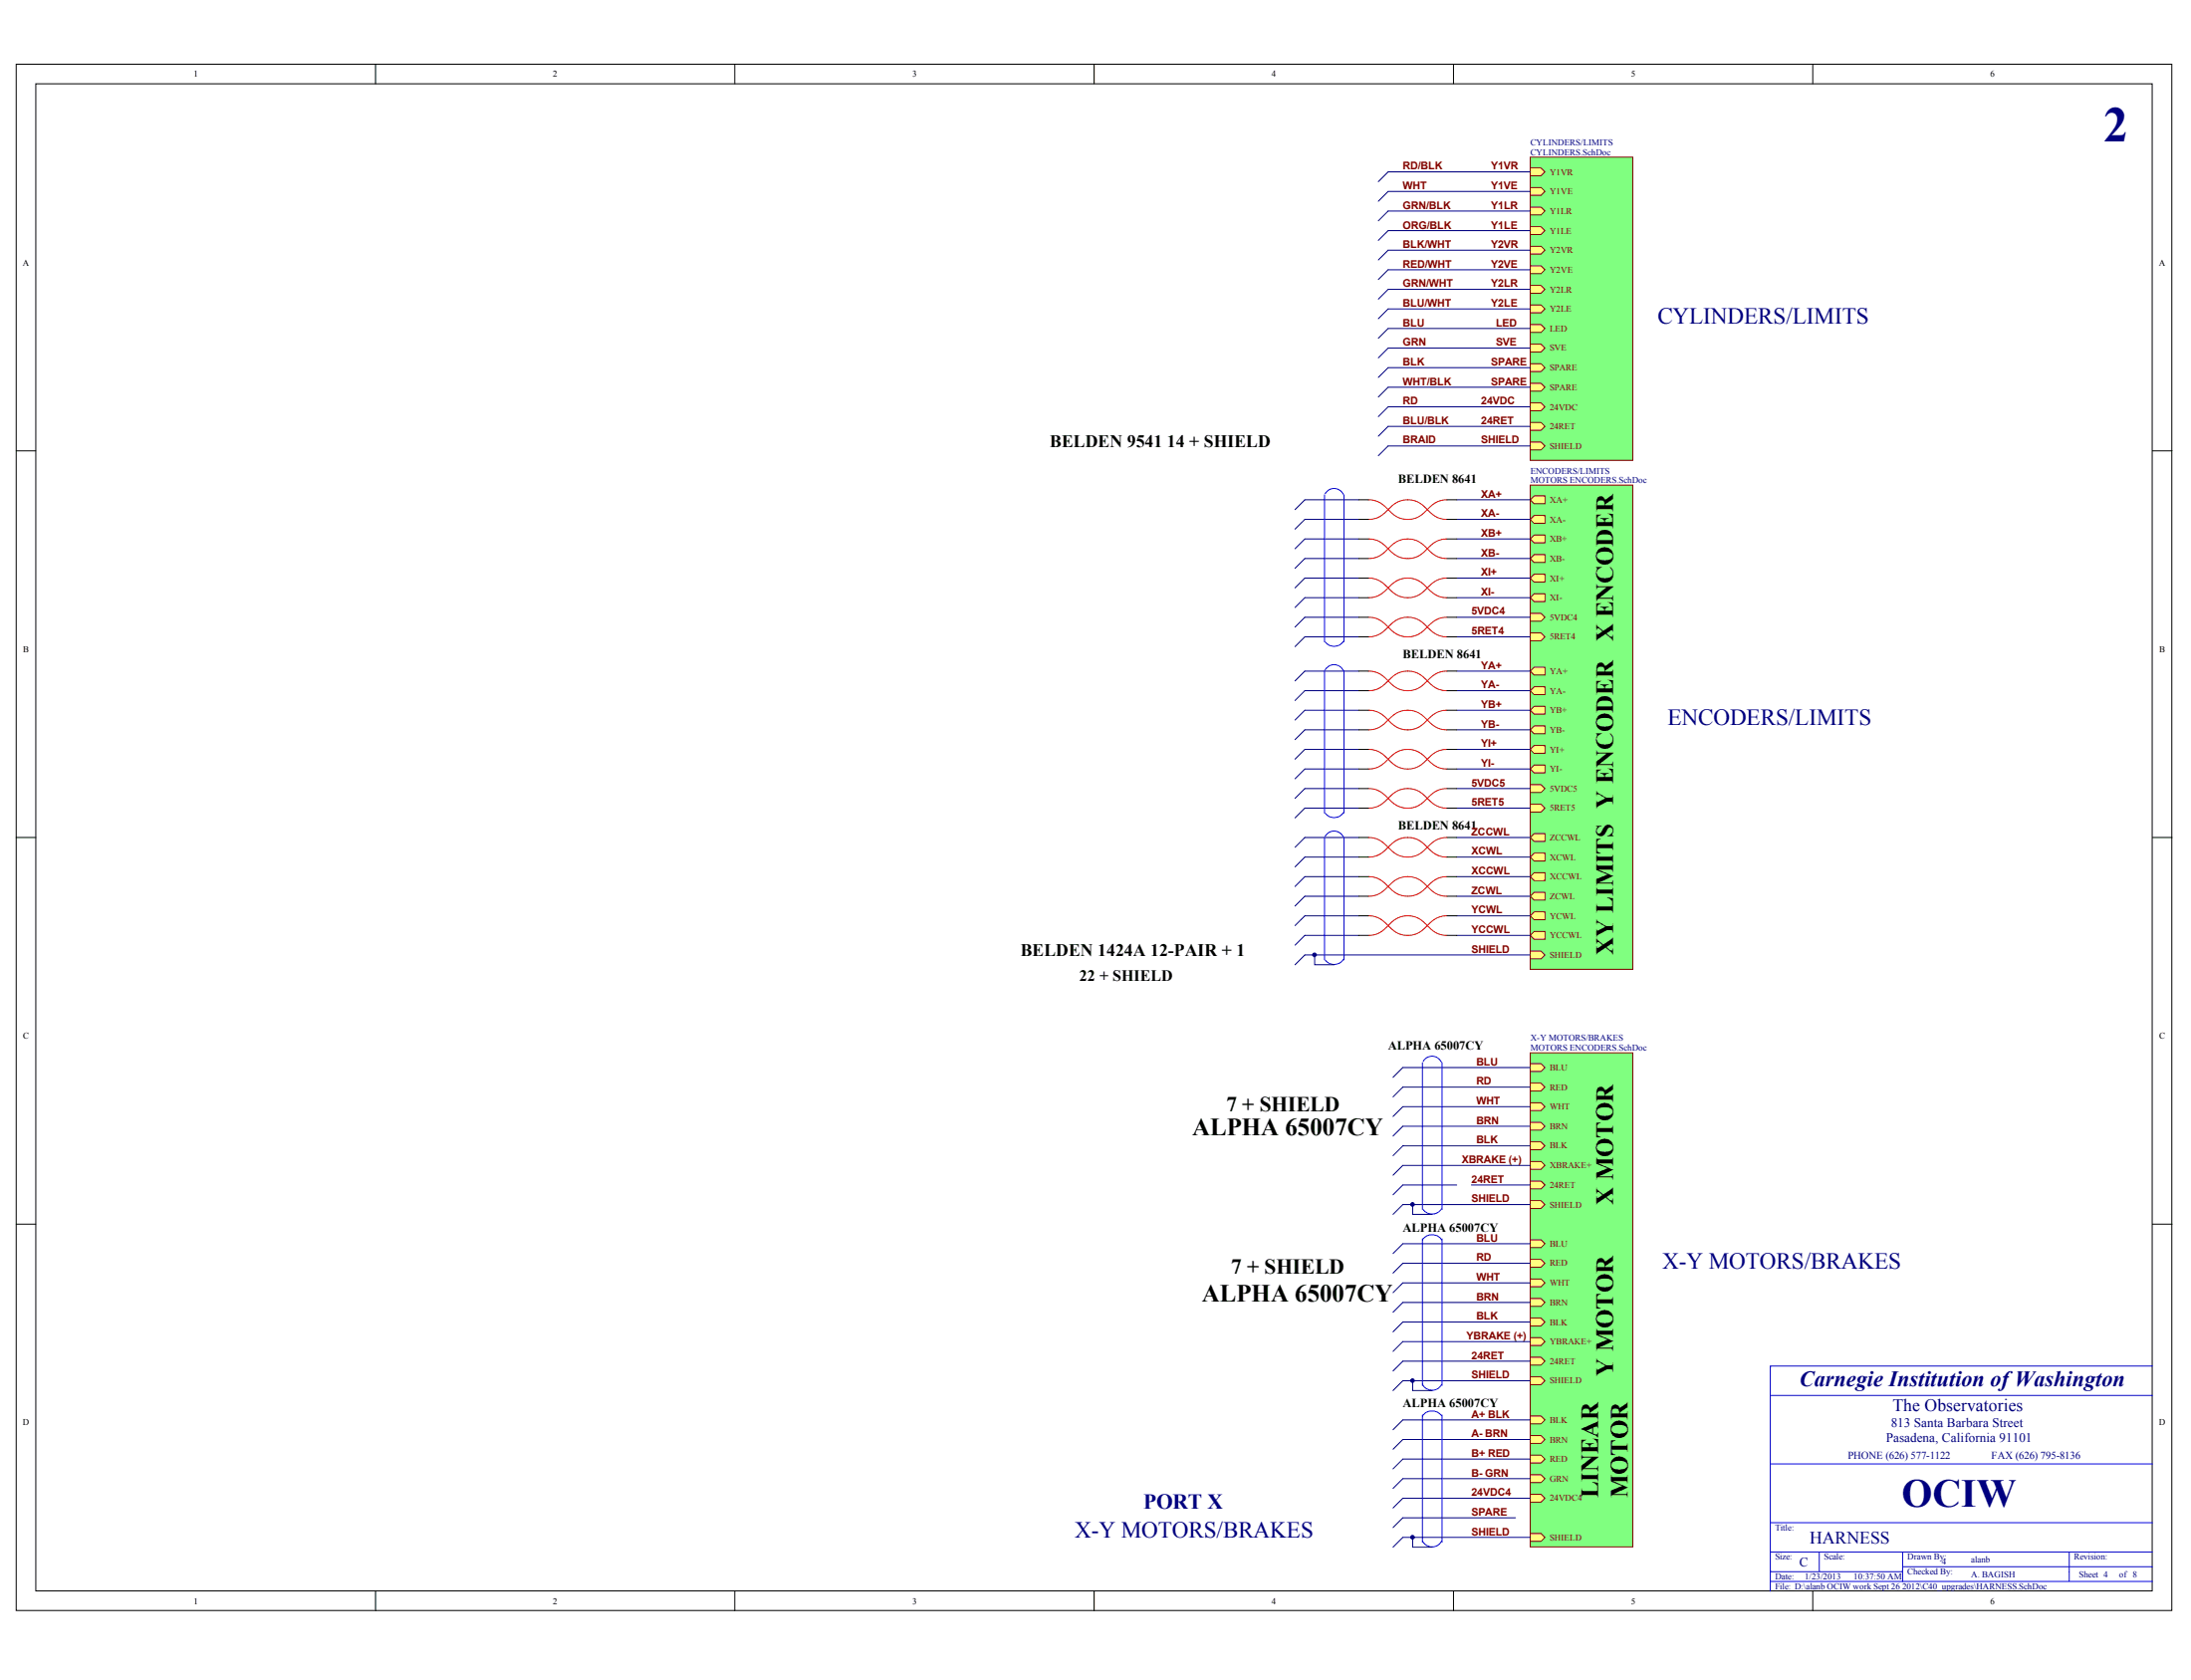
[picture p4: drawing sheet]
<svg xmlns="http://www.w3.org/2000/svg" width="269mm" height="206mm" viewBox="0 0 269 206" stroke-linecap="round" stroke-linejoin="round" font-family="sans-serif">
<g fill="#fff" stroke="#000" stroke-width=".12">
<path d="M2 7.9h264.5v189.6h-264.5z"/>
<path d="M4.4 10.3h259.7v184.8h-259.7z"/>
</g>
<g fill="none" stroke="#000" stroke-width=".12">
<path d="M46.1 7.9v2.4M90.2 7.9v2.4M134.2 7.9v2.4M178.3 7.9v2.4M222.4 7.9v2.4M2 55.3h2.4M264.1 55.3h2.4M2 102.7h2.4M264.1 102.7h2.4M2 150.1h2.4M264.1 150.1h2.4M46.1 195.1v2.4"/>
<path d="M90.2 195.1v2.4M134.2 195.1v2.4M178.3 195.1v2.4M222.4 195.1v2.4"/>
</g>
<path d="M217.2 179.5h46.9M264.1 171.1h-46.9v24M264.1 167.5h-46.9v3.6M217.2 186.7h46.9M217.2 190.3h46.9M217.2 192.7h16.2M217.2 193.9h46.9M223.2 190.3v2.4M233.4 190.3v3.6M233.4 192.1h30.7M253.9 190.3v3.6" fill="none" stroke="#00f" stroke-width=".12"/>
<path d="M187.7 19.3h12.6v37.2h-12.6z" fill="#80ff80" stroke="#800000" stroke-width=".12"/>
<g fill="#ffff80" stroke="#800000" stroke-width=".12">
<path d="M187.7 20.6h1.4l.4 .5-.4 .5h-1.4z" fill-rule="evenodd"/>
<path d="M187.7 23h1.4l.4 .5-.4 .5h-1.4z" fill-rule="evenodd"/>
<path d="M187.7 25.4h1.4l.4 .5-.4 .5h-1.4z" fill-rule="evenodd"/>
<path d="M187.7 27.8h1.4l.4 .5-.4 .5h-1.4z" fill-rule="evenodd"/>
<path d="M187.7 30.2h1.4l.4 .5-.4 .5h-1.4z" fill-rule="evenodd"/>
<path d="M187.7 32.6h1.4l.4 .5-.4 .5h-1.4z" fill-rule="evenodd"/>
<path d="M187.7 35h1.4l.4 .5-.4 .5h-1.4z" fill-rule="evenodd"/>
<path d="M187.7 37.4h1.4l.4 .5-.4 .5h-1.4z" fill-rule="evenodd"/>
<path d="M187.7 39.8h1.4l.4 .5-.4 .5h-1.4z" fill-rule="evenodd"/>
<path d="M187.7 42.2h1.4l.4 .5-.4 .5h-1.4z" fill-rule="evenodd"/>
<path d="M187.7 44.6h1.4l.4 .5-.4 .5h-1.4z" fill-rule="evenodd"/>
<path d="M187.7 47h1.4l.4 .5-.4 .5h-1.4z" fill-rule="evenodd"/>
<path d="M187.7 49.4h1.4l.4 .5-.4 .5h-1.4z" fill-rule="evenodd"/>
<path d="M187.7 51.8h1.4l.4 .5-.4 .5h-1.4z" fill-rule="evenodd"/>
<path d="M187.7 54.2h1.4l.4 .5-.4 .5h-1.4z" fill-rule="evenodd"/>
</g>
<path d="M187.7 59.5h12.6v59.4h-12.6z" fill="#80ff80" stroke="#800000" stroke-width=".12"/>
<g fill="#ffff80" stroke="#800000" stroke-width=".12">
<path d="M187.7 61.3l.5-.5h1.3v1h-1.3z" fill-rule="evenodd"/>
<path d="M187.7 63.7l.5-.5h1.3v1h-1.3z" fill-rule="evenodd"/>
<path d="M187.7 66.1l.5-.5h1.3v1h-1.3z" fill-rule="evenodd"/>
<path d="M187.7 68.5l.5-.5h1.3v1h-1.3z" fill-rule="evenodd"/>
<path d="M187.7 70.9l.5-.5h1.3v1h-1.3z" fill-rule="evenodd"/>
<path d="M187.7 73.3l.5-.5h1.3v1h-1.3z" fill-rule="evenodd"/>
<path d="M187.7 82.3l.5-.5h1.3v1h-1.3z" fill-rule="evenodd"/>
<path d="M187.7 84.7l.5-.5h1.3v1h-1.3z" fill-rule="evenodd"/>
<path d="M187.7 87.1l.5-.5h1.3v1h-1.3z" fill-rule="evenodd"/>
<path d="M187.7 89.5l.5-.5h1.3v1h-1.3z" fill-rule="evenodd"/>
<path d="M187.7 91.9l.5-.5h1.3v1h-1.3z" fill-rule="evenodd"/>
<path d="M187.7 94.3l.5-.5h1.3v1h-1.3z" fill-rule="evenodd"/>
<path d="M187.7 102.7l.5-.5h1.3v1h-1.3z" fill-rule="evenodd"/>
<path d="M187.7 105.1l.5-.5h1.3v1h-1.3z" fill-rule="evenodd"/>
<path d="M187.7 107.5l.5-.5h1.3v1h-1.3z" fill-rule="evenodd"/>
<path d="M187.7 109.9l.5-.5h1.3v1h-1.3z" fill-rule="evenodd"/>
<path d="M187.7 112.3l.5-.5h1.3v1h-1.3z" fill-rule="evenodd"/>
<path d="M187.7 114.7l.5-.5h1.3v1h-1.3z" fill-rule="evenodd"/>
<path d="M187.7 75.2h1.4l.4 .5-.4 .5h-1.4z" fill-rule="evenodd"/>
<path d="M187.7 77.6h1.4l.4 .5-.4 .5h-1.4z" fill-rule="evenodd"/>
<path d="M187.7 96.2h1.4l.4 .5-.4 .5h-1.4z" fill-rule="evenodd"/>
<path d="M187.7 98.6h1.4l.4 .5-.4 .5h-1.4z" fill-rule="evenodd"/>
<path d="M187.7 116.6h1.4l.4 .5-.4 .5h-1.4z" fill-rule="evenodd"/>
</g>
<path d="M187.7 129.1h12.6v60.6h-12.6z" fill="#80ff80" stroke="#800000" stroke-width=".12"/>
<g fill="#ffff80" stroke="#800000" stroke-width=".12">
<path d="M187.7 130.4h1.4l.4 .5-.4 .5h-1.4z" fill-rule="evenodd"/>
<path d="M187.7 132.8h1.4l.4 .5-.4 .5h-1.4z" fill-rule="evenodd"/>
<path d="M187.7 135.2h1.4l.4 .5-.4 .5h-1.4z" fill-rule="evenodd"/>
<path d="M187.7 137.6h1.4l.4 .5-.4 .5h-1.4z" fill-rule="evenodd"/>
<path d="M187.7 140h1.4l.4 .5-.4 .5h-1.4z" fill-rule="evenodd"/>
<path d="M187.7 142.4h1.4l.4 .5-.4 .5h-1.4z" fill-rule="evenodd"/>
<path d="M187.7 144.8h1.4l.4 .5-.4 .5h-1.4z" fill-rule="evenodd"/>
<path d="M187.7 147.2h1.4l.4 .5-.4 .5h-1.4z" fill-rule="evenodd"/>
<path d="M187.7 173.6h1.4l.4 .5-.4 .5h-1.4z" fill-rule="evenodd"/>
<path d="M187.7 176h1.4l.4 .5-.4 .5h-1.4z" fill-rule="evenodd"/>
<path d="M187.7 178.5h1.4l.4 .4-.4 .5h-1.4z" fill-rule="evenodd"/>
<path d="M187.7 180.9h1.4l.4 .4-.4 .5h-1.4z" fill-rule="evenodd"/>
<path d="M187.7 188.1h1.4l.4 .4-.4 .5h-1.4z" fill-rule="evenodd"/>
<path d="M187.7 152h1.4l.4 .5-.4 .5h-1.4z" fill-rule="evenodd"/>
<path d="M187.7 154.4h1.4l.4 .5-.4 .5h-1.4z" fill-rule="evenodd"/>
<path d="M187.7 156.8h1.4l.4 .5-.4 .5h-1.4z" fill-rule="evenodd"/>
<path d="M187.7 159.2h1.4l.4 .5-.4 .5h-1.4z" fill-rule="evenodd"/>
<path d="M187.7 161.6h1.4l.4 .5-.4 .5h-1.4z" fill-rule="evenodd"/>
<path d="M187.7 164h1.4l.4 .5-.4 .5h-1.4z" fill-rule="evenodd"/>
<path d="M187.7 166.4h1.4l.4 .5-.4 .5h-1.4z" fill-rule="evenodd"/>
<path d="M187.7 168.8h1.4l.4 .5-.4 .5h-1.4z" fill-rule="evenodd"/>
<path d="M187.7 183.3h1.4l.4 .4-.4 .5h-1.4z" fill-rule="evenodd"/>
</g>
<g fill="none" stroke="#000080" stroke-width=".12">
<path d="M187.7 37.9h-17.4l-1.2 1.2M187.7 35.5h-17.4l-1.2 1.2M187.7 33.1h-17.4l-1.2 1.2M187.7 30.7h-17.4l-1.2 1.2M187.7 28.3h-17.4l-1.2 1.2M187.7 25.9h-17.4l-1.2 1.2M187.7 23.5h-17.4l-1.2 1.2M187.7 21.1h-17.4l-1.2 1.2M187.7 40.3h-17.4l-1.2 1.2M187.7 42.7h-17.4l-1.2 1.2M187.7 45.1h-17.4l-1.2 1.2M187.7 47.5h-17.4l-1.2 1.2"/>
<path d="M187.7 49.9h-17.4l-1.2 1.2M187.7 52.3h-17.4l-1.2 1.2M187.7 54.7h-17.4l-1.2 1.2M166.7 61.3h-6.6l-1.2 1.2M166.7 63.7h-6.6l-1.2 1.2M166.7 66.1h-6.6l-1.2 1.2M166.7 68.5h-6.6l-1.2 1.2M166.7 70.9h-6.6l-1.2 1.2M166.7 73.3h-6.6l-1.2 1.2M166.7 75.7h-6.6l-1.2 1.2M166.7 78.1h-6.6l-1.2 1.2M178.7 61.3h9"/>
<path d="M178.7 63.7h9M178.7 66.1h9M178.7 68.5h9M178.7 70.9h9M178.7 73.3h9M178.7 75.7h9M178.7 78.1h9M166.7 82.3h-6.6l-1.2 1.2M166.7 84.7h-6.6l-1.2 1.2M166.7 87.1h-6.6l-1.2 1.2M166.7 89.5h-6.6l-1.2 1.2M166.7 91.9h-6.6l-1.2 1.2"/>
<path d="M166.7 94.3h-6.6l-1.2 1.2M166.7 96.7h-6.6l-1.2 1.2M166.7 99.1h-6.6l-1.2 1.2M178.7 82.3h9M178.7 84.7h9M178.7 87.1h9M178.7 89.5h9M178.7 91.9h9M178.7 94.3h9M178.7 96.7h9M178.7 99.1h9M161.3 117.1v1.2h2.4"/>
<path d="M166.7 102.7h-6.6l-1.2 1.2M166.7 105.1h-6.6l-1.2 1.2M166.7 107.5h-6.6l-1.2 1.2M166.7 109.9h-6.6l-1.2 1.2M166.7 112.3h-6.6l-1.2 1.2M166.7 114.7h-6.6l-1.2 1.2M178.7 102.7h9M178.7 105.1h9M178.7 107.5h9M178.7 109.9h9M178.7 112.3h9M178.7 114.7h9"/>
<path d="M187.7 117.1h-27.6l-1.2 1.2M187.7 130.9h-15.6l-1.2 1.2M187.7 133.3h-15.6l-1.2 1.2M187.7 135.7h-15.6l-1.2 1.2M187.7 138.1h-15.6l-1.2 1.2M173.3 147.7v1.2h2.4M178.7 145.3h-6.6l-1.2 1.2M180.5 145.3h7.2M187.7 140.5h-15.6l-1.2 1.2M187.7 142.9h-15.6l-1.2 1.2M187.7 147.7h-15.6l-1.2 1.2M187.7 152.5h-15.6l-1.2 1.2"/>
<path d="M187.7 154.9h-15.6l-1.2 1.2M187.7 157.3h-15.6l-1.2 1.2M187.7 159.7h-15.6l-1.2 1.2M173.3 169.3v1.2h2.4M187.7 162.1h-15.6l-1.2 1.2M187.7 164.5h-15.6l-1.2 1.2M187.7 166.9h-15.6l-1.2 1.2M187.7 169.3h-15.6l-1.2 1.2M187.7 174.1h-15.6l-1.2 1.2M187.7 176.5h-15.6l-1.2 1.2M187.7 178.9h-15.6l-1.2 1.2M173.3 188.5v1.2h2.4"/>
<path d="M185.9 186.1h-13.8l-1.2 1.2M187.7 181.3h-15.6l-1.2 1.2M187.7 183.7h-15.6l-1.2 1.2M187.7 188.5h-15.6l-1.2 1.2"/>
</g>
<g fill="none" stroke="#00f" stroke-width=".12">
<path d="M162.5 60.7v18M162.6 60.6a1.26 1.26 0 0 1 1.1-.7 1.26 1.26 0 0 1 1.1 .8M164.8 78.6a1.35 1.35 0 0 1-2.2 .1M164.9 60.7v18M162.5 82.3v17.4M162.6 82.2a1.26 1.26 0 0 1 1.1-.7 1.26 1.26 0 0 1 1.1 .8M164.8 99.6a1.35 1.35 0 0 1-2.2 .1M164.9 82.3v17.4M162.5 102.7v15M162.6 102.6a1.26 1.26 0 0 1 1.1-.7 1.26 1.26 0 0 1 1.1 .8M164.8 117.6a1.35 1.35 0 0 1-2.2 .1M164.9 102.7v15"/>
<path d="M174.5 130.3v18M174.6 130.2a1.26 1.26 0 0 1 1.2-.7 1.26 1.26 0 0 1 1.1 .8M176.9 130.3v18M174.5 151.9v18M176.8 148.3a1.35 1.35 0 0 1-2.2 0M176.9 152a1.4 1.4 0 0 0-2.4 .1M176.9 151.9v18M174.5 169.7a1.3 1.3 0 0 0 1.2 .8 1.3 1.3 0 0 0 1.2-.7M174.5 173.5v15.6M176.9 173.6a1.4 1.4 0 0 0-2.4 .1M176.9 173.5v15.6M174.5 188.9a1.3 1.3 0 0 0 1.2 .8 1.3 1.3 0 0 0 1.2-.7"/>
</g>
<g fill="#000080" stroke="#000080" stroke-width=".12">
<circle cx="173.3" cy="147.7" r=".22"/>
<circle cx="173.3" cy="169.3" r=".22"/>
<circle cx="173.3" cy="188.5" r=".22"/>
<circle cx="161.3" cy="117.1" r=".22"/>
</g>
<g fill="none" stroke="#f00" stroke-width=".12">
<path d="M167.9 61.3a3.1 3.1 0 0 1 2.4 1.2M167.9 66.1a3.1 3.1 0 0 1 2.4 1.2M167.9 70.9a3.1 3.1 0 0 1 2.4 1.2M167.9 75.7a3.1 3.1 0 0 1 2.4 1.2M170.3 62.5l-.7 .6a2.65 2.65 0 0 1-1.7 .6M170.3 62.5l.7-.7a2.96 2.96 0 0 1 4.1 .7M170.3 62.5l.7 .6a2.96 2.96 0 0 0 4.1-.6M170.3 67.3l-.7 .6a2.65 2.65 0 0 1-1.7 .6M170.3 67.3l.7-.7a2.96 2.96 0 0 1 4.1 .7M170.3 67.3l.7 .6a2.96 2.96 0 0 0 4.1-.6M170.3 72.1l-.7 .6a2.65 2.65 0 0 1-1.7 .6M170.3 72.1l.7-.7a2.96 2.96 0 0 1 4.1 .7"/>
<path d="M170.3 72.1l.7 .6a2.96 2.96 0 0 0 4.1-.6M170.3 76.9l-.7 .6a2.65 2.65 0 0 1-1.7 .6M170.3 76.9l.7-.7a2.96 2.96 0 0 1 4.1 .7M170.3 76.9l.7 .6a2.96 2.96 0 0 0 4.1-.6M175.1 62.5l.7 .6a2.65 2.65 0 0 0 1.7 .6M175.1 67.3l.7 .6a2.65 2.65 0 0 0 1.7 .6M175.1 72.1l.7 .6a2.65 2.65 0 0 0 1.7 .6M175.1 76.9l.7 .6a2.65 2.65 0 0 0 1.7 .6M177.5 61.3a3.1 3.1 0 0 0-2.4 1.2M177.5 66.1a3.1 3.1 0 0 0-2.4 1.2M177.5 70.9a3.1 3.1 0 0 0-2.4 1.2M177.5 75.7a3.1 3.1 0 0 0-2.4 1.2"/>
<path d="M167.9 82.3a3.1 3.1 0 0 1 2.4 1.2M167.9 87.1a3.1 3.1 0 0 1 2.4 1.2M167.9 91.9a3.1 3.1 0 0 1 2.4 1.2M167.9 96.7a3.1 3.1 0 0 1 2.4 1.2M170.3 83.5l-.7 .6a2.65 2.65 0 0 1-1.7 .6M170.3 83.5l.7-.6a2.96 2.96 0 0 1 4.1 .6M170.3 83.5l.7 .6a2.96 2.96 0 0 0 4.1-.6M170.3 88.3l-.7 .6a2.65 2.65 0 0 1-1.7 .6M170.3 88.3l.7-.6a2.96 2.96 0 0 1 4.1 .6M170.3 88.3l.7 .6a2.96 2.96 0 0 0 4.1-.6M170.3 93.1l-.7 .7a2.65 2.65 0 0 1-1.7 .5M170.3 93.1l.7-.6a2.96 2.96 0 0 1 4.1 .6"/>
<path d="M170.3 93.1l.7 .7a2.96 2.96 0 0 0 4.1-.7M170.3 97.9l-.7 .7a2.65 2.65 0 0 1-1.7 .5M170.3 97.9l.7-.6a2.96 2.96 0 0 1 4.1 .6M170.3 97.9l.7 .7a2.96 2.96 0 0 0 4.1-.7M175.1 83.5l.7 .6a2.65 2.65 0 0 0 1.7 .6M175.1 88.3l.7 .6a2.65 2.65 0 0 0 1.7 .6M175.1 93.1l.7 .7a2.65 2.65 0 0 0 1.7 .5M175.1 97.9l.7 .7a2.65 2.65 0 0 0 1.7 .5M177.5 82.3a3.1 3.1 0 0 0-2.4 1.2M177.5 87.1a3.1 3.1 0 0 0-2.4 1.2M177.5 91.9a3.1 3.1 0 0 0-2.4 1.2M177.5 96.7a3.1 3.1 0 0 0-2.4 1.2"/>
<path d="M167.9 102.7a3.1 3.1 0 0 1 2.4 1.2M167.9 107.5a3.1 3.1 0 0 1 2.4 1.2M167.9 112.3a3.1 3.1 0 0 1 2.4 1.2M170.3 103.9l-.7 .7a2.65 2.65 0 0 1-1.7 .5M170.3 103.9l.7-.6a2.96 2.96 0 0 1 4.1 .6M170.3 103.9l.7 .7a2.96 2.96 0 0 0 4.1-.7M170.3 108.7l-.7 .7a2.65 2.65 0 0 1-1.7 .5M170.3 108.7l.7-.6a2.96 2.96 0 0 1 4.1 .6M170.3 108.7l.7 .7a2.96 2.96 0 0 0 4.1-.7M170.3 113.5l-.7 .7a2.65 2.65 0 0 1-1.7 .5M170.3 113.5l.7-.6a2.96 2.96 0 0 1 4.1 .6M170.3 113.5l.7 .7a2.96 2.96 0 0 0 4.1-.7"/>
<path d="M175.1 103.9l.7 .7a2.65 2.65 0 0 0 1.7 .5M175.1 108.7l.7 .7a2.65 2.65 0 0 0 1.7 .5M175.1 113.5l.7 .7a2.65 2.65 0 0 0 1.7 .5M177.5 102.7a3.1 3.1 0 0 0-2.4 1.2M177.5 107.5a3.1 3.1 0 0 0-2.4 1.2M177.5 112.3a3.1 3.1 0 0 0-2.4 1.2"/>
</g>
<g fill="none" stroke="#000" stroke-width=".12">
<path d="M166.7 61.3h1.2M166.7 63.7h1.2M166.7 66.1h1.2M166.7 68.5h1.2M166.7 70.9h1.2M166.7 73.3h1.2M166.7 75.7h1.2M166.7 78.1h1.2M177.5 61.3h1.2M177.5 63.7h1.2M177.5 66.1h1.2M177.5 68.5h1.2"/>
<path d="M177.5 70.9h1.2M177.5 73.3h1.2M177.5 75.7h1.2M177.5 78.1h1.2M166.7 82.3h1.2M166.7 84.7h1.2M166.7 87.1h1.2M166.7 89.5h1.2M166.7 91.9h1.2M166.7 94.3h1.2M166.7 96.7h1.2M166.7 99.1h1.2"/>
<path d="M177.5 82.3h1.2M177.5 84.7h1.2M177.5 87.1h1.2M177.5 89.5h1.2M177.5 91.9h1.2M177.5 94.3h1.2M177.5 96.7h1.2M177.5 99.1h1.2M166.7 102.7h1.2M166.7 105.1h1.2M166.7 107.5h1.2M166.7 109.9h1.2"/>
<path d="M166.7 112.3h1.2M166.7 114.7h1.2M177.5 102.7h1.2M177.5 105.1h1.2M177.5 107.5h1.2M177.5 109.9h1.2M177.5 112.3h1.2M177.5 114.7h1.2"/>
</g>
<text font-size="6.1" fill="#000080" x="258.1" y="17.4">2</text>
<text font-size="4.9" fill="#000080" x="233.3" y="184.7">OCIW</text>
<g font-size="3">
<text x="197.9" y="78.7" transform="rotate(-90 197.9 78.7)">X ENCODER</text>
<text x="197.9" y="117.1" transform="rotate(-90 197.9 117.1)">XY LIMITS Y ENCODER</text>
<text x="146.3" y="139.3">ALPHA 65007CY</text>
<text x="197.9" y="147.7" transform="rotate(-90 197.9 147.7)">X MOTOR</text>
<text x="147.5" y="159.7">ALPHA 65007CY</text>
<text x="197.9" y="168.7" transform="rotate(-90 197.9 168.7)">Y MOTOR</text>
<text x="196.1" y="183.7" transform="rotate(-90 196.1 183.7)">LINEAR</text>
<text x="199.7" y="183.7" transform="rotate(-90 199.7 183.7)">MOTOR</text>
</g>
<g font-size="2.8" fill="#000080">
<text x="203.4" y="39.7">CYLINDERS/LIMITS</text>
<text x="204.6" y="88.9">ENCODERS/LIMITS</text>
<text x="204" y="155.5">X-Y MOTORS/BRAKES</text>
<text x="131.9" y="188.5">X-Y MOTORS/BRAKES</text>
</g>
<text font-size="2.7" fill="#000080" x="220.8" y="169.9">Carnegie Institution of Washington</text>
<g font-size="2.6">
<text x="150.5" y="136.3">7 + SHIELD</text>
<text x="151.1" y="156.2">7 + SHIELD</text>
</g>
<text font-size="2.6" fill="#000080" x="140.3" y="185">PORT X</text>
<g font-size="2.2">
<text x="128.8" y="54.8">BELDEN 9541 14 + SHIELD</text>
<text x="125.2" y="117.2">BELDEN 1424A 12-PAIR + 1</text>
</g>
<g font-size="2.2" fill="#000080">
<text x="232.2" y="173.1">The Observatories</text>
<text x="222" y="189.3">HARNESS</text>
</g>
<text font-size="1.9" x="132.5" y="120.3">22 + SHIELD</text>
<g font-size="1.6" fill="#000080">
<text x="231.4" y="176.8">Pasadena, California 91101</text>
<text x="232" y="175">813 Santa Barbara Street</text>
<text x="220.8" y="192.1">C</text>
</g>
<g font-size="1.5">
<text x="171.5" y="59.2">BELDEN 8641</text>
<text x="172.1" y="80.8">BELDEN 8641</text>
<text x="171.5" y="101.8">BELDEN 8641</text>
<text x="170.3" y="128.8">ALPHA 65007CY</text>
<text x="172.1" y="151">ALPHA 65007CY</text>
<text x="172.1" y="172.6">ALPHA 65007CY</text>
</g>
<g font-size="1.3" fill="#800000">
<text x="172.1" y="20.8">RD/BLK</text>
<text x="172.1" y="23.2">WHT</text>
<text x="182.9" y="20.8">Y1VR</text>
<text x="182.9" y="23.2">Y1VE</text>
<text x="172.1" y="25.6">GRN/BLK</text>
<text x="172.1" y="28">ORG/BLK</text>
<text x="182.9" y="25.6">Y1LR</text>
<text x="182.9" y="28">Y1LE</text>
<text x="172.1" y="30.4">BLK/WHT</text>
<text x="172.1" y="32.8">RED/WHT</text>
<text x="172.1" y="35.2">GRN/WHT</text>
<text x="182.9" y="30.4">Y2VR</text>
<text x="182.9" y="32.8">Y2VE</text>
<text x="182.9" y="35.2">Y2LR</text>
<text x="172.1" y="40">BLU</text>
<text x="172.1" y="37.6">BLU/WHT</text>
<text x="182.9" y="37.6">Y2LE</text>
<text x="183.5" y="40">LED</text>
<text x="172.1" y="47.2">WHT/BLK</text>
<text x="172.1" y="44.8">BLK</text>
<text x="172.1" y="42.4">GRN</text>
<text x="182.9" y="47.2">SPARE</text>
<text x="182.9" y="44.8">SPARE</text>
<text x="183.5" y="42.4">SVE</text>
<text x="172.1" y="49.6">RD</text>
<text x="172.1" y="52">BLU/BLK</text>
<text x="181.7" y="49.6">24VDC</text>
<text x="181.7" y="52">24RET</text>
<text x="172.1" y="54.4">BRAID</text>
<text x="181.7" y="54.4">SHIELD</text>
<text x="181.7" y="63.4">XA-</text>
<text x="181.7" y="65.8">XB+</text>
<text x="181.7" y="61">XA+</text>
<text x="181.7" y="68.2">XB-</text>
<text x="181.7" y="70.6">XI+</text>
<text x="180.5" y="75.4">5VDC4</text>
<text x="180.5" y="77.8">5RET4</text>
<text x="181.7" y="73">XI-</text>
<text x="181.7" y="82">YA+</text>
<text x="181.7" y="84.4">YA-</text>
<text x="181.7" y="86.8">YB+</text>
<text x="181.7" y="89.2">YB-</text>
<text x="181.7" y="91.6">YI+</text>
<text x="181.7" y="94">YI-</text>
<text x="180.5" y="96.4">5VDC5</text>
<text x="180.5" y="98.8">5RET5</text>
<text x="180.5" y="104.8">XCWL</text>
<text x="180.5" y="107.2">XCCWL</text>
<text x="180.5" y="102.4">ZCCWL</text>
<text x="180.5" y="112">YCWL</text>
<text x="180.5" y="109.6">ZCWL</text>
<text x="180.5" y="114.5">YCCWL</text>
<text x="180.5" y="116.8">SHIELD</text>
<text x="181.1" y="130.6">BLU</text>
<text x="181.1" y="133">RD</text>
<text x="181.1" y="135.5">WHT</text>
<text x="181.1" y="137.9">BRN</text>
<text x="179.3" y="142.6">XBRAKE (+)</text>
<text x="181.1" y="140.2">BLK</text>
<text x="180.5" y="145">24RET</text>
<text x="180.5" y="147.5">SHIELD</text>
<text x="181.1" y="152.2">BLU</text>
<text x="181.1" y="154.6">RD</text>
<text x="181.1" y="157.1">WHT</text>
<text x="181.1" y="159.5">BRN</text>
<text x="181.1" y="161.9">BLK</text>
<text x="179.9" y="164.2">YBRAKE (+)</text>
<text x="180.5" y="166.6">24RET</text>
<text x="180.5" y="169.1">SHIELD</text>
<text x="180.5" y="173.9">A+ BLK</text>
<text x="180.5" y="178.6">B+ RED</text>
<text x="180.5" y="176.2">A- BRN</text>
<text x="180.5" y="181.1">B- GRN</text>
<text x="180.5" y="183.5">24VDC4</text>
<text x="180.5" y="185.9">SPARE</text>
<text x="180.5" y="188.3">SHIELD</text>
</g>
<g font-size="1.3" fill="#000080">
<text x="226.7" y="178.9">PHONE (626) 577-1122</text>
<text x="244.3" y="178.9">FAX (626) 795-8136</text>
</g>
<g font-size="1.1">
<text x="23.8" y="9.4">1</text>
<text x="67.8" y="9.4">2</text>
<text x="111.9" y="9.4">3</text>
<text x="156" y="9.4">4</text>
<text x="200.1" y="9.4">5</text>
<text x="244.2" y="9.4">6</text>
<text x="2.8" y="32.6">A</text>
<text x="264.9" y="32.6">A</text>
<text x="2.8" y="80">B</text>
<text x="264.9" y="80">B</text>
<text x="2.8" y="127.4">C</text>
<text x="264.9" y="127.4">C</text>
<text x="2.8" y="174.8">D</text>
<text x="264.9" y="174.8">D</text>
<text x="23.8" y="196.7">1</text>
<text x="67.8" y="196.7">2</text>
<text x="111.9" y="196.7">3</text>
<text x="156" y="196.7">4</text>
<text x="200.1" y="196.7">5</text>
<text x="244.2" y="196.7">6</text>
</g>
<g font-size="1.1" fill="#000080">
<text x="187.8" y="17.8">CYLINDERS/LIMITS</text>
<text x="187.8" y="19">CYLINDERS.SchDoc</text>
<text x="187.8" y="58.1">ENCODERS/LIMITS</text>
<text x="187.8" y="59.3">MOTORS ENCODERS.SchDoc</text>
<text x="187.8" y="127.7">X-Y MOTORS/BRAKES</text>
<text x="187.8" y="128.9">MOTORS ENCODERS.SchDoc</text>
<text x="217.8" y="187.7">Title:</text>
<text x="217.8" y="191.3">Size:</text>
<text x="223.8" y="191.3">Scale:</text>
<text x="234" y="191.3">Drawn By:</text>
<text x="238.3" y="191.9">4</text>
<text x="241.9" y="191.7">alanb</text>
<text x="254.5" y="191.3">Revision:</text>
<text x="217.8" y="193.7">Date:</text>
<text x="217.8" y="194.9">File: D:\alanb OCIW work Sept 26 2012\C40_upgrades\HARNESS.SchDoc</text>
<text x="221.4" y="193.7">1/23/2013</text>
<text x="227.4" y="193.7">10:37:50 AM</text>
<text x="234" y="193.1">Checked By:</text>
<text x="241.9" y="193.5">A. BAGISH</text>
<text x="255.1" y="193.5">Sheet 4</text>
<text x="260" y="193.5">of 8</text>
</g>
<g font-size="1.1" fill="#800000">
<text x="190.1" y="21.4">Y1VR</text>
<text x="190.1" y="23.8">Y1VE</text>
<text x="190.1" y="26.3">Y1LR</text>
<text x="190.1" y="28.7">Y1LE</text>
<text x="190.1" y="31">Y2VR</text>
<text x="190.1" y="33.4">Y2VE</text>
<text x="190.1" y="35.8">Y2LR</text>
<text x="190.1" y="38.3">Y2LE</text>
<text x="190.1" y="40.7">LED</text>
<text x="190.1" y="43">SVE</text>
<text x="190.1" y="45.4">SPARE</text>
<text x="190.1" y="47.8">SPARE</text>
<text x="190.1" y="50.3">24VDC</text>
<text x="190.1" y="52.7">24RET</text>
<text x="190.1" y="55.1">SHIELD</text>
<text x="190.1" y="61.7">XA+</text>
<text x="190.1" y="64.1">XA-</text>
<text x="190.1" y="66.4">XB+</text>
<text x="190.1" y="68.9">XB-</text>
<text x="190.1" y="71.3">XI+</text>
<text x="190.1" y="73.7">XI-</text>
<text x="190.1" y="76.1">5VDC4</text>
<text x="190.1" y="82.7">YA+</text>
<text x="190.1" y="78.4">5RET4</text>
<text x="190.1" y="85.1">YA-</text>
<text x="190.1" y="87.4">YB+</text>
<text x="190.1" y="89.9">YB-</text>
<text x="190.1" y="92.3">YI+</text>
<text x="190.1" y="94.7">YI-</text>
<text x="190.1" y="97.1">5VDC5</text>
<text x="190.1" y="99.4">5RET5</text>
<text x="190.1" y="103.1">ZCCWL</text>
<text x="190.1" y="105.5">XCWL</text>
<text x="190.1" y="107.9">XCCWL</text>
<text x="190.1" y="110.3">ZCWL</text>
<text x="190.1" y="112.7">YCWL</text>
<text x="190.1" y="115.1">YCCWL</text>
<text x="190.1" y="117.5">SHIELD</text>
<text x="190.1" y="131.3">BLU</text>
<text x="190.1" y="133.7">RED</text>
<text x="190.1" y="136.1">WHT</text>
<text x="190.1" y="138.5">BRN</text>
<text x="190.1" y="140.9">BLK</text>
<text x="190.1" y="143.3">XBRAKE+</text>
<text x="190.1" y="145.7">24RET</text>
<text x="190.1" y="148.1">SHIELD</text>
<text x="190.1" y="152.9">BLU</text>
<text x="190.1" y="155.3">RED</text>
<text x="190.1" y="157.7">WHT</text>
<text x="190.1" y="160.1">BRN</text>
<text x="190.1" y="162.5">BLK</text>
<text x="190.1" y="164.9">YBRAKE+</text>
<text x="190.1" y="167.3">24RET</text>
<text x="190.1" y="169.7">SHIELD</text>
<text x="190.1" y="174.5">BLK</text>
<text x="190.1" y="176.9">BRN</text>
<text x="190.1" y="179.3">RED</text>
<text x="190.1" y="181.7">GRN</text>
<text x="190.1" y="184.1">24VDC4</text>
<text x="190.1" y="188.9">SHIELD</text>
</g>
</svg>
